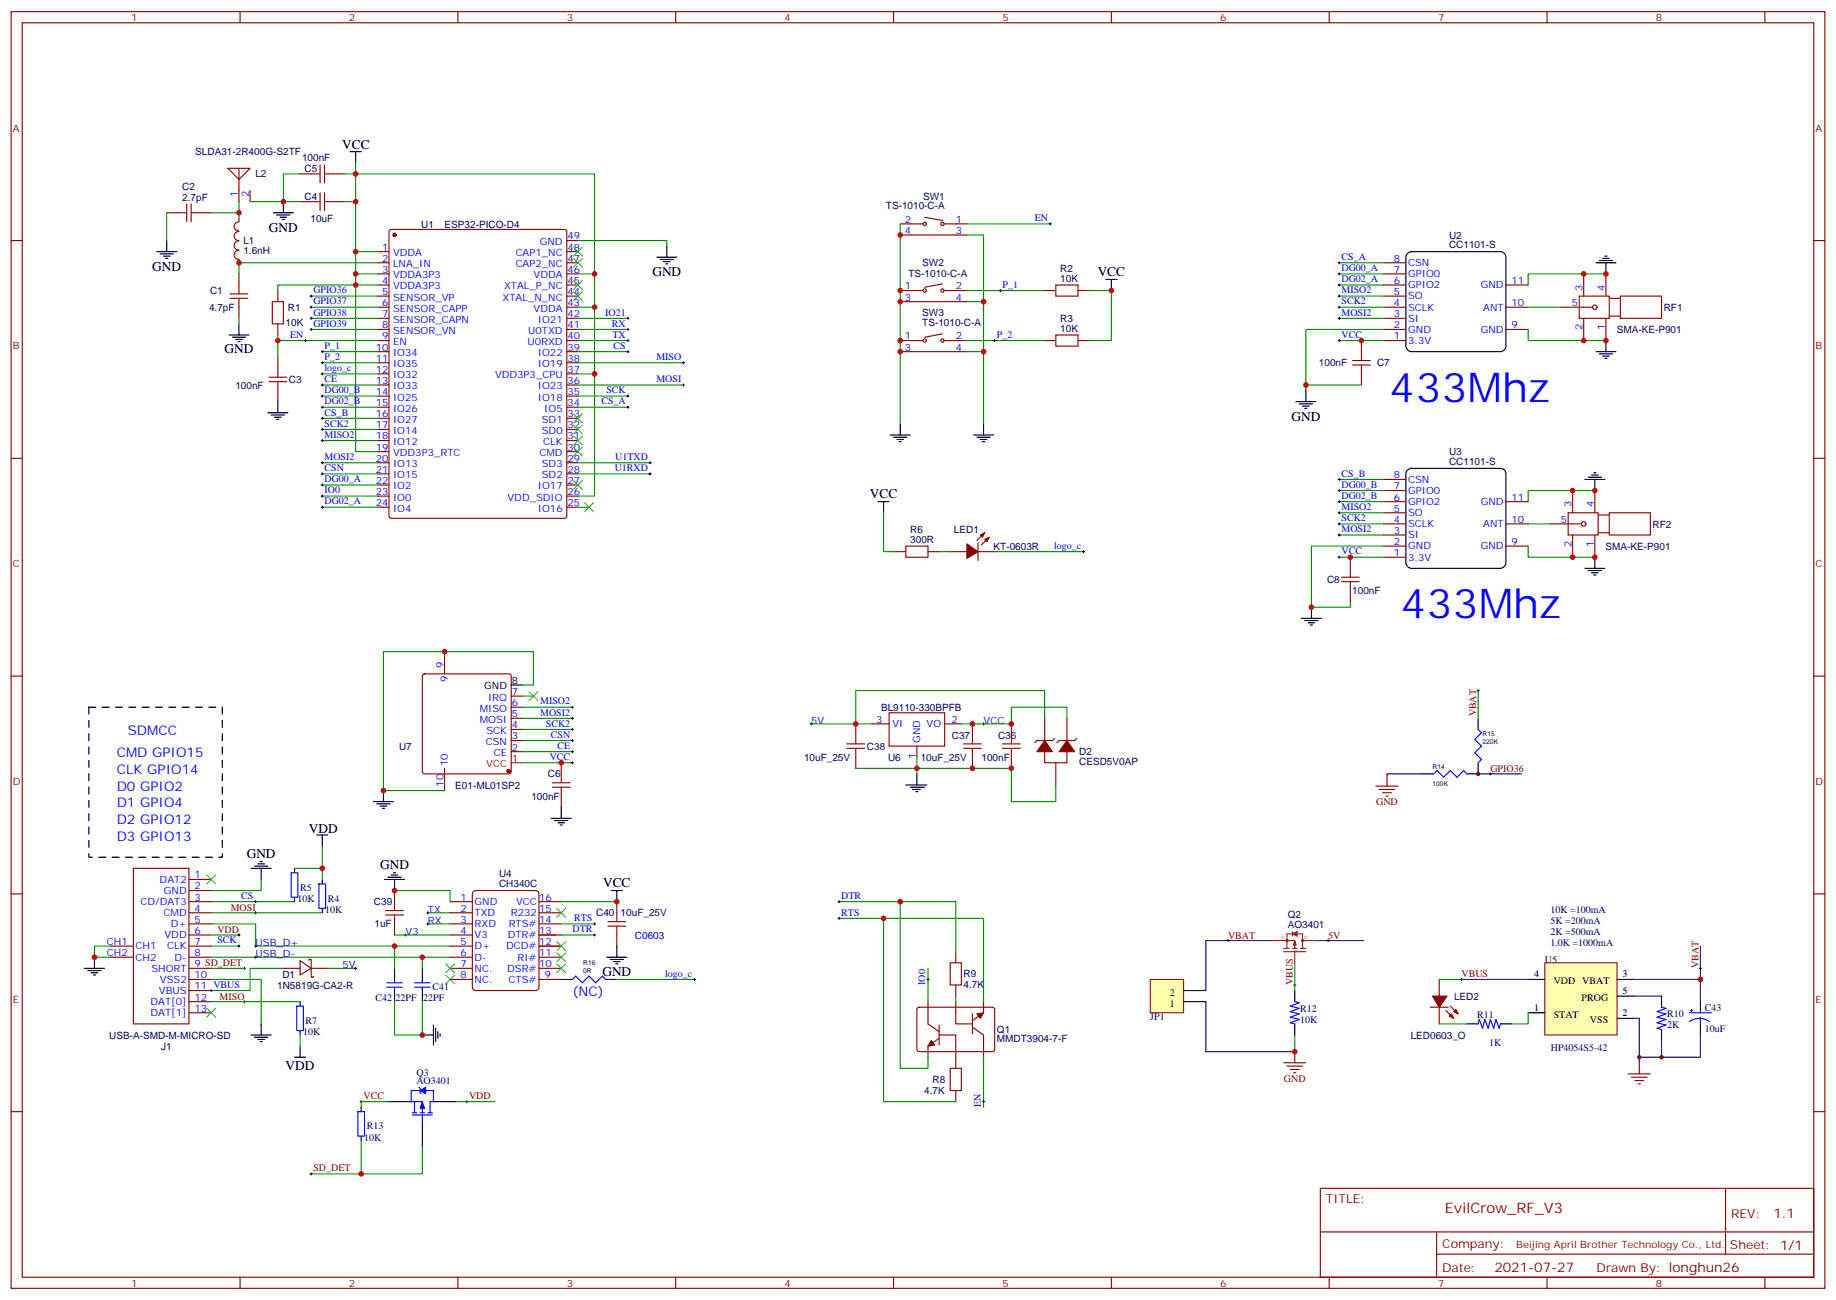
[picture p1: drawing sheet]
<svg xmlns="http://www.w3.org/2000/svg" width="583mm" height="413mm" viewBox="0 0 583 413" stroke-linecap="round" stroke-linejoin="round" font-family="sans-serif">
<g fill="none" stroke="#870000" stroke-width=".35">
<path d="M3.5 3.7h575.8v405.3h-575.8zM7.1 7.2h568.6v398.3h-568.6zM76.2 3.7v3.5M145.3 3.7v3.5M214.5 3.7v3.5M283.6 3.7v3.5M352.8 3.7v3.5M421.9 3.7v3.5M491.1 3.7v3.5M560.2 3.7v3.5M72.3 53.4h7.1l-3.6 3.6zM75.8 53.4v10.6"/>
<path d="M95.2 55.2h6.4M101.6 52.4v5.6M103 52.4v5.6M103 55.2h6.4M3.5 76.4h3.6M52.9 67.6h6.4M59.3 64.7v5.7M60.7 64.7v5.7M60.7 67.6h6.3M75.8 76.5a1.41 1.41 0 0 0-1.5 1.4 1.41 1.41 0 0 0 1.5 1.4M75.8 73.5a1.41 1.41 0 0 0-1.5 1.4 1.41 1.41 0 0 0 1.5 1.5M75.8 79.5a1.41 1.41 0 0 0-1.5 1.4 1.41 1.41 0 0 0 1.5 1.4"/>
<path d="M75.8 70.5a1.41 1.41 0 0 0-1.5 1.4 1.41 1.41 0 0 0 1.5 1.4M75.8 69.3v1.1M79.4 60.5v3.5M95.2 64h6.4M101.6 61.2v5.7M103 61.2v5.7M103 64h6.4M119.9 79.9h3.6M123.7 73.1l.5-.3h55l.7 .5v90.6l-.4 .6-55.3 .1-.7-.5v-90.5zM179.9 76.4h3.5M179.9 79.9h3.5M285.8 74.6h21.1"/>
<path d="M285.8 71.1h7M293.5 69l5.7 1M299.9 71.1h7M575.7 76.4h3.6M73 94.7h5.7M73 93.3h5.7M75.8 82.4v1M75.8 87v6.3M75.8 94.7v6.4M86.4 95.8h3.6v7h-3.6zM88.2 92.3v3.5M119.9 83.4h3.6"/>
<path d="M119.9 87h3.6M119.9 90.5h3.6M119.9 94h3.6M119.9 97.5h3.6M179.9 83.4h3.5M179.9 87h3.5M179.9 90.5h3.5M179.9 94h3.5M179.9 97.5h3.5M285.8 95.8h21.1M285.8 92.3h7M299.2 90.1l-5.7 1.1"/>
<path d="M299.9 92.3h7M331.6 92.3h3.5M335.1 90.5h7.1v3.5h-7.1zM342.2 92.3h3.5M85.4 119.8h5.6M88.2 102.8v3.6M88.2 113.4v6.4M119.9 101.1h3.6M119.9 104.6h3.6M119.9 108.1h3.6M119.9 111.7h3.6M119.9 115.2h3.6"/>
<path d="M119.9 118.7h3.6M179.9 101.1h3.5M179.9 104.6h3.5M179.9 108.1h3.5M179.9 111.7h3.5M179.9 115.2h3.5M179.9 118.7h3.5M285.8 108.1h7M285.8 111.7h21.1M299.2 106l-5.7 1.1M299.9 108.1h7M331.6 108.1h3.5"/>
<path d="M335.1 106.4h7.1v3.5h-7.1zM342.2 108.1h3.5M85.4 121.2h5.6M88.2 121.2v6.3M119.9 122.2h3.6M119.9 125.8h3.6M119.9 129.3h3.6M119.9 132.8h3.6M119.9 136.3h3.6M119.9 139.9h3.6M179.9 122.2h3.5M179.9 125.8h3.5"/>
<path d="M179.9 129.3h3.5M179.9 132.8h3.5M179.9 136.3h3.5M179.9 139.9h3.5M3.5 145.5h3.6M119.9 143.4h3.6M119.9 146.9h3.6M119.9 150.5h3.6M119.9 154h3.6M119.9 157.5h3.6M179.9 143.4h3.5M179.9 146.9h3.5"/>
<path d="M179.9 150.5h3.5M179.9 154h3.5M179.9 157.5h3.5M575.7 145.5h3.6M119.9 161h3.6M179.9 161h3.5M284 175.2h3.5M287.5 173.4h7.1v3.5h-7.1zM294.6 175.2h3.5M301.6 175.2h5.3M310.4 175.2h5.3M310.4 172.3v5.7"/>
<path d="M312.6 169.2l-2.5 2.4M314 170.6l-2.5 2.4M3.5 214.7h3.6M575.7 214.7h3.6M268.8 237.6h5.7M268.8 236.2h5.7M271.6 229.8v6.4M271.6 237.6v6.3M276.9 229.8h5.3M282.2 226.3h17.7v10.6h-17.7zM291 236.9v3.5M299.9 229.8h5.3"/>
<path d="M305.9 237.6h5.6M305.9 236.2h5.6M308.7 229.8v6.4M308.7 237.6v6.3M318.2 237.6h5.6M318.2 236.2h5.6M321 229.8v6.4M321 237.6v6.3M331.6 238.7v3.5h7.1v-3.5M331.6 228.1v7M334.8 234.4l-.7 .7h-5l-.7 .7M338.7 228.1v7"/>
<path d="M341.8 234.4l-.7 .7h-4.9l-.7 .7M335.1 242.2v7M60 279.2h7M3.5 283.8h3.6M60 286.3h7M60 289.8h7M60 293.3h7M60 296.9h7M60 282.8h7M122.4 290.5h5.7M122.4 289.1h5.7M125.2 282.8v6.3"/>
<path d="M125.2 290.5v6.4M142.9 286.3h7M142.9 289.8h7M142.9 293.3h7M142.9 296.9h7M150.2 283.2l.8-.4h19l.9 .4 .2 .6v29.6l-.5 .9-.6 .2h-19l-.9-.5-.2-.6v-29.6zM171.1 286.3h7.1M171.1 289.8h7.1M171.1 293.3h7.1M171.1 296.9h7.1M193 294h5.6M193 292.6h5.6"/>
<path d="M195.8 286.3v6.3M195.8 294v6.4M575.7 283.8h3.6M35.3 300.4h7M35.3 303.9h7M60 300.4h7M60 303.9h7M60 307.4h7M60 311h7M60 314.5h7M60 318h7M90 307.4h5.2"/>
<path d="M95.2 305l3.6 2.4-3.6 2.2zM98.1 305v-.4h.7v5.7h.7v-.4M98.8 307.4h5.3M142.9 300.4h7M142.9 303.9h7M142.9 307.4h7M142.9 311h7M171.1 300.4h7.1M171.1 303.9h7.1M171.1 307.4h7.1M171.1 311h7.1M291.3 320l.4-.2h23.6l.4 .7v13l-.7 .4-23.5-.1-.5-.6v-12.7z"/>
<path d="M294.6 318v7.1l3.5 2.5M301.6 305.7h3.6v7h-3.6zM303.4 318v7.1h5.3M303.4 302.2v3.5M303.4 312.7v3.6M312.2 318v3.6l-3.5 2.4M60 321.6h7M298.1 328.6h5.3v10.6M298.1 329.7l-3.5 2.4v3.6M298.1 325.4v6.4M301.6 339.2h3.6v7.1h-3.6zM308.7 321.9v6.4"/>
<path d="M308.7 326.1l3.5 2.5v7.1M3.5 353h3.6M303.4 346.3v3.5M575.7 353h3.6M419.1 377.3h156.6v28.2h-156.6zM547.7 377.3v20.9M419.1 391.1h156.5M456 398.2h119.6M456 391.1v14.2M76.2 405.5v3.5M145.3 405.5v3.5M214.5 405.5v3.5"/>
<path d="M283.6 405.5v3.5M352.8 405.5v3.5M421.9 405.5v3.5M491.1 405.5v3.5M560.2 405.5v3.5"/>
<circle cx="293.5" cy="71.1" r=".53"/>
<circle cx="299.2" cy="71.1" r=".53"/>
<circle cx="293.5" cy="92.3" r=".53"/>
<circle cx="299.2" cy="92.3" r=".53"/>
<circle cx="293.5" cy="108.1" r=".53"/>
<circle cx="299.2" cy="108.1" r=".53"/>
</g>
<g fill="#870000" stroke="#870000" stroke-width=".35">
<path d="M312.6 171.3l1.4-.7-.7 1.4z"/>
<path d="M311.1 169.9l1.5-.7-.7 1.4z"/>
<path d="M306.9 172.7l3.5 2.5-3.5 2.1z"/>
<path d="M295.6 330.4l1.1 1.4-2.1 .3z"/>
<path d="M310.1 321.9l2.1-.3-1.1 1.7z"/>
<path d="M338.7 235.1l2.4 3.6h-4.9z"/>
<path d="M331.6 235.1l2.5 3.6h-5z"/>
<circle cx="125.2" cy="74.6" r=".53"/>
</g>
<g fill="none" stroke="#008700" stroke-width=".35">
<path d="M95.2 55.2h-5.2v8.8M112.9 51.7v3.5h-3.5M52.9 67.6v8.8M67 67.6h8.8v1.7M75.8 64v3.6M79.4 64h15.8M109.4 64h3.5M112.9 79.9v-24.7h75.8v102.3h-5.3M119.9 79.9h-7v63.5h7M183.4 76.4h28.3v1.7M285.8 71.1v63.5M306.9 74.6h5.3v21.2h-5.3"/>
<path d="M306.9 71.1h26.5M112.9 87h7M119.9 83.4h-44.1v3.6M119.9 90.5h-31.7v1.8M183.4 87h5.3M183.4 97.5h5.3M306.9 92.3h24.7M312.2 95.8v38.8M345.7 92.3h7.1v15.8h-7.1M75.8 101.1v1.7M88.2 106.4v7M88.2 108.1h31.7"/>
<path d="M102.3 118.7h17.6M102.3 111.7h17.6M102.3 115.2h17.6M183.4 115.2h33.6M183.4 118.7h5.3M183.4 108.1h15.9M183.4 104.6h15.9M306.9 108.1h24.7M306.9 111.7h5.3M102.3 139.9h17.6M102.3 125.8h17.6M102.3 129.3h17.6"/>
<path d="M102.3 132.8h17.6M102.3 122.2h17.6M102.3 136.3h17.6M183.4 122.2h33.6M183.4 125.8h15.9M183.4 129.3h15.9M102.3 146.9h17.6M102.3 150.5h17.6M102.3 157.5h17.6M102.3 154h17.6M102.3 161h17.6M280.5 162.8v12.4h3.5"/>
<path d="M298.1 175.2h3.5M315.7 175.2h28.3M257.5 229.8h14.1M271.6 229.8h5.3M331.6 228.1v-8.8h-60v10.5M338.7 228.1v-3.6h-17.7v5.3h-15.8M271.6 243.9h49.4v10.6h14.1v-5.3M291 240.4v5.3M82.9 279.2v3.6h-15.9M67 293.3h14.1v7.1h61.8M67 296.9h8.8M67 289.8h35.3"/>
<path d="M67 286.3h26.5M125.2 296.9h17.7M125.2 282.8h17.7v3.5M135.8 289.8h7.1M135.8 293.3h7.1M171.1 296.9h5.3M178.2 296.9h10.5M178.2 293.3h10.5M178.2 286.3h17.6M266.3 291.6h14.2v58.2h22.9M266.3 286.3h19.5v52.9h8.8v-3.5M280.5 291.6h31.7v26.4"/>
<path d="M285.8 286.3h17.6v15.9M35.3 300.4h-5.3v3.5h5.3M67 311h15.9v14.1M67 318h28.2M67 300.4h8.8M67 303.9h75.9M67 307.4h10.6M90 307.4h-10.6v7.1h-12.4M104.1 307.4h8.8M125.2 318v10.6h8.9v-10.6M125.2 300.4v7M134.1 303.9v3.5"/>
<path d="M171.1 300.4h7.1M294.6 307.4v10.6M303.4 316.3v1.7M312.2 335.7v15.8"/>
</g>
<g fill="none" stroke="#000" stroke-width=".35">
<path d="M111.1 48.2h3.6M112.9 48.2v3.5M49.7 79.9h6.4M52.9 76.4v3.5M86.8 67.6h6.3M87.8 68.3h4.3M88.9 69h2.1M89.6 69.7h.7M90 64v3.6M211.7 78.1v3.6M50.8 80.6h4.2M51.9 81.3h2.1"/>
<path d="M52.6 82h.7M208.5 81.7h6.3M209.5 82.4h4.3M210.6 83.1h2.1M211.3 83.8h.7M351 88.7h3.5M352.8 88.7v3.6M72.7 106.4h6.3M73.7 107.1h4.3M74.8 107.8h2.1M75.5 108.5h.7M75.8 102.8v3.6"/>
<path d="M85 131.1h6.4M86.1 131.8h4.2M87.1 132.5h2.2M87.8 133.2h.7M88.2 127.5v3.6M282.6 138.1h6.3M283.6 138.8h4.3M284.7 139.5h2.1M285.8 134.6v3.5M309 138.1h6.4M310.1 138.8h4.2M311.1 139.5h2.2"/>
<path d="M312.2 134.6v3.5M278.7 159.3h3.5M280.5 159.3v3.5M285.4 140.2h.7M311.9 140.2h.7M287.5 249.2h6.7M288.9 249.9h4.6M289.6 250.6h2.5M290.7 251.4h.7M291 245.7v3.5M79.7 275.7h6.4M80.8 275h4.2"/>
<path d="M81.8 274.3h2.2M82.5 273.6h.8M82.9 275.7v3.5M122.1 279.2h6.3M123.1 278.5h4.3M124.2 277.8h2.1M124.9 277.1h.7M125.2 279.2v3.6M194 282.8h3.6M195.8 282.8v3.5M26.8 307.4h6.4M27.9 308.2h4.2"/>
<path d="M28.9 308.9h2.1M29.6 309.6h.7M30 303.9v3.5M125.2 307.4v4.6M125.2 313.4v4.6M134.1 307.4v4.6M134.1 313.4v4.6M192.6 303.9h6.4M193.7 304.6h4.2M194.7 305.3h2.1M195.4 306h.7M195.8 300.4v3.5"/>
<path d="M79.7 328.6h6.4M80.8 329.3h4.2M81.8 330h2.2M82.5 330.7h.8M82.9 325.1v3.5M134.1 328.6h3.5M137.6 325.4v6.4M138.3 326.5v4.2M139 327.6v2.1M139.7 328.3v.7"/>
</g>
<g fill="none" stroke="#000" stroke-width=".32">
<path d="M333 71.1h.7M333.4 70.7v.7M317.1 92.3h.8M317.5 91.9v.7M96.7 108.1h.7M97 107.8v.7M102 111.7h.7M102 115.2h.7M102 118.7h.7M102.3 111.3v.7M102.3 114.8v.7M102.3 118.4v.7"/>
<path d="M199 108.1h.7M199 104.6h.7M199.3 104.2v.8M199.3 107.8v.7M216.6 115.2h.7M217 114.8v.7M315.4 108.1h.7M315.7 107.8v.7M102 139.9h.7M102 125.8h.7M102 129.3h.7M102 132.8h.7"/>
<path d="M102.3 125.4v.7M102.3 128.9v.7M102.3 132.5v.7M102.3 139.5v.7M199 125.8h.7M199 129.3h.7M199.3 125.4v.7M199.3 128.9v.7M102 146.9h.7M102 150.5h.7M102 157.5h.7M102 154h.7"/>
<path d="M102.3 146.6v.7M102.3 150.1v.7M102.3 153.6v.7M102.3 157.2v.7M102 161h.7M102.3 160.7v.7M343.6 175.2h.7M344 174.8v.7M257.2 229.8h.7M257.5 229.5v.7M311.9 229.8h.7M312.2 229.5v.7"/>
<path d="M75.5 296.9h.7M75.8 296.5v.7M80.8 289.8h.7M81.1 289.5v.7M128.4 296.9h.7M128.8 296.5v.7M135.5 289.8h.7M135.5 293.3h.7M135.8 289.5v.7M135.8 293v.7M188.4 293.3h.7M188.4 296.9h.7"/>
<path d="M188.7 293v.7M188.7 296.5v.7M266 291.6h.7M266 286.3h.7M266.3 285.9v.7M266.3 291.2v.7M77.3 307.4h.7M77.3 318h.7M77.6 307.1v.7M77.6 317.7v.7M80.8 300.4h.7M80.8 303.9h.7"/>
<path d="M81.1 300v.7M81.1 303.6v.7M112.5 307.4h.7M112.9 307.1v.7M294.2 311h.7M294.6 310.6v.7M311.9 349.8h.7M312.2 349.4v.7"/>
</g>
<g fill="none" stroke="#3c3" stroke-width=".35">
<path d="M182 78.5l2.9 2.8M184.9 78.5l-2.9 2.8M182 82l2.9 2.8M182 92.6l2.9 2.8M182 89.1l2.9 2.8M184.9 82l-2.9 2.8M184.9 92.6l-2.9 2.8M184.9 89.1l-2.9 2.8M182 131.4l2.9 2.8M182 134.9l2.9 2.9M182 138.5l2.9 2.8M184.9 131.4l-2.9 2.8"/>
<path d="M184.9 134.9l-2.9 2.9M184.9 138.5l-2.9 2.8M182 142l2.9 2.8M184.9 142l-2.9 2.8M176.7 288.4l2.9 2.8M176.7 299l2.9 2.8M179.6 288.4l-2.9 2.8M179.6 299l-2.9 2.8M141.5 306l2.8 2.9M141.5 309.6l2.8 2.8M144.3 306l-2.8 2.9M144.3 309.6l-2.8 2.8"/>
<path d="M176.7 302.5l2.9 2.8M176.7 306l2.9 2.9M179.6 302.5l-2.9 2.8M179.6 306l-2.9 2.9"/>
</g>
<path d="M42.3 275.7h17.7v49.4h-17.7z" fill="none" stroke="#800000" stroke-width=".35"/>
<path d="M122.8 313.4h4.9M122.8 312h4.9M125.2 311.3v.7M125.2 313.4v.7M131.6 313.4h4.9M131.6 312h4.9M134.1 311.3v.7M134.1 313.4v.7" fill="none" stroke="#00f" stroke-width=".35"/>
<path d="M365.1 311h10.6v10.6h-10.6z" fill="#ffffb0" stroke="#800000" stroke-width=".32"/>
<path d="M375.7 318h7.1M375.7 314.5h7.1M527.4 316.3v3.5M539.8 318v3.6M465.7 325.1h3.5M476.2 325.1h3.6M527.4 326.8v3.6M539.8 325.1v3.5" fill="none" stroke="#000" stroke-width=".35"/>
<path d="M403.9 298.6h-21.1v15.9M418 298.6h14.9M382.8 318v15.9h28.2" fill="none" stroke="#000080" stroke-width=".35"/>
<path d="M389.5 298.6h.7M389.8 298.3v.7M421.2 298.6h.7M421.6 298.3v.7M66.7 314.5h.7M67 314.1v.8M410.6 312.7h.7M411 312.4v.7" fill="none" stroke="#000" stroke-width=".32"/>
<path d="M407.5 337.4h7M408.5 338.5h5M409.6 339.5h2.8M411 333.9v3.5M410.6 340.6h.7" fill="none" stroke="#800000" stroke-width=".35"/>
<path d="M527.4 319.8l1.4 .3-2.8 1.1 2.8 .7-2.8 1.1 2.8 .7-2.8 1 2.8 .7-2.8 1.1 1.4 .3M469.2 325.1l.3-1.4 1.1 2.8 .7-2.8 1.1 2.8 .7-2.8 1 2.8 .7-2.8 1.1 2.8 .3-1.4M536.2 324.4a5.3 5.3 0 0 1 6.4 0M536.2 321.6h7.1M539.8 323v2.1" fill="none" stroke="#00f" stroke-width=".35"/>
<g fill="#000080" stroke="#000080" stroke-width=".32">
<path d="M536.6 320.9h.7z"/>
<path d="M536.9 320.5l.1 .7z"/>
</g>
<path d="M490.4 305.7h22.9v22.9h-22.9z" fill="#ffffb0" stroke="#800000" stroke-width=".32"/>
<g fill="none" stroke="#000" stroke-width=".35">
<path d="M446.8 80.4l1.2-.5h28.2l1.3 .5 .5 1.3v28.2l-.6 1.2-1.2 .6h-28.2l-1.2-.6-.5-1.2v-28.2zM506.6 83.4h6.3M507.6 82.7h4.3M508.7 82h2.1M509.4 81.3h.7M509.8 83.4v3.6M506.6 111.7h6.3M507.6 112.4h4.3M508.7 113.1h2.1M509.4 113.8h.7M509.8 108.1v3.6M411.3 127.5h6.4"/>
<path d="M412.4 128.2h4.2M413.5 128.9h2.1M414.2 129.6h.7M414.5 124v3.5M446.8 149.2l1.2-.5h28.2l1.3 .5 .5 1.3v28.2l-.6 1.2-1.2 .5h-28.2l-1.2-.5-.5-1.2v-28.2zM503.1 152.2h6.3M504.1 151.5h4.3M505.2 150.8h2.1M505.9 150.1h.7M506.2 152.2v3.6M506.2 176.9v3.5M413.1 196.3h6.4"/>
<path d="M414.2 197h4.2M415.2 197.7h2.1M415.9 198.4h.7M416.3 192.8v3.5M503.1 180.4h6.3M504.1 181.2h4.3M505.2 181.9h2.1M505.9 182.6h.7M162.3 217.5h3.5M469.2 228.1v3.5M118.5 254.5h6.4M119.6 255.2h4.2"/>
<path d="M120.6 255.9h2.2M121.4 256.6h.7M121.7 251v3.5M175 259.8h6.3M178.2 256.3v3.5M451.6 245.7h3.5M469.2 242.2v3.5h-3.5M93.5 275.7v1.4M100.5 265.1h3.6M102.3 265.1v3.5M102.3 279.2v1.4M176 260.5h4.3"/>
<path d="M177.1 261.2h2.1M177.8 261.9h.7M93.5 284.9v1.4M102.3 288.4v1.4M95.2 318v1.4M178.2 311h3.5M192.3 311h3.5M411 314.5v3.5M485.1 311h5.3M513.3 311h5.3M513.3 316.3h5.3M93.5 335.7h3.5"/>
<path d="M95.2 327.2v1.4M95.2 332.1v3.6M411 325.1v3.5M485.1 321.6h5.3M513.3 323.3h5.3M114.7 351.5v1.5M123.5 349.8h7M134.1 356.8v7.1M137.6 349.8h7M114.7 360.7v1.4"/>
</g>
<path d="M451.6 245.7h-11.3v.4M469.2 245.7h13.8M463.9 311h21.2M518.6 311h21.2v7M518.6 316.3h8.8M539.8 300.4v10.6M518.6 323.3h1.7v14.1M527.4 330.4v5.3h-7.1M539.8 328.6v7.1h-12.4" fill="none" stroke="#000080" stroke-width=".35"/>
<g fill="none" stroke="#000" stroke-width=".32">
<path d="M98.4 94h.7M98.4 97.5h.7M98.8 93.7v.7M98.8 97.2v.7M424.7 83.4h.7M424.7 87h.7M424.7 90.5h.7M424.7 94h.7M424.7 97.5h.7M425.1 83.1v.7M425.1 86.6v.7M425.1 90.1v.7"/>
<path d="M425.1 93.7v.7M425.1 97.2v.7M98.4 101.1h.7M98.4 104.6h.7M98.8 100.7v.7M98.8 104.2v.8M199 101.1h.7M199 111.7h.7M199.3 100.7v.7M199.3 111.3v.7M424.7 101.1h.7M424.7 108.1h.7"/>
<path d="M425.1 100.7v.7M425.1 107.8v.7M102 122.2h.7M102 136.3h.7M102.3 121.9v.7M102.3 136v.7M216.6 122.2h.7M217 121.9v.7M206 150.5h.7M206 146.9h.7M206.4 146.6v.7M206.4 150.1v.7"/>
<path d="M424.7 152.2h.7M424.7 155.8h.7M424.7 159.3h.7M425.1 151.9v.7M425.1 155.4v.7M425.1 158.9v.7M424.7 162.8h.7M424.7 169.9h.7M424.7 166.3h.7M424.7 176.9h.7M425.1 162.5v.7M425.1 166v.7"/>
<path d="M425.1 169.5v.7M425.1 176.6v.7M468.8 219.3h.7M469.2 218.9v.7M181.3 228.1h.7M181.3 224.5h.7M181.3 231.6h.7M181.3 235.1h.7M181.3 238.7h.7M181.7 224.2v.7M181.7 227.7v.7M181.7 231.2v.8"/>
<path d="M181.7 234.8v.7M181.7 238.3v.7M181.3 242.2h.7M181.7 241.8v.7M472.7 245.7h.7M473.1 245.4v.7M80.8 286.3h.7M81.1 285.9v.7M75.5 300.4h.7M75.8 300v.7M220.1 311h.7M220.5 310.6v.7"/>
<path d="M463.5 311h.8M463.9 310.6v.7M539.4 307.4h.7M539.8 307.1v.7M114.3 349.8h.7M114.7 349.4v.7M147.8 349.8h.7M148.2 349.4v.7M98.4 372.7h.7M98.8 372.4v.7"/>
</g>
<path d="M436.7 249.6h7.1M437.8 250.6h4.9M438.9 251.7h2.8M439.9 252.8h.7M440.3 246.1v3.5M520.3 337.4v3.6M516.8 341h7.1M517.9 342h4.9M518.9 343.1h2.9M520 344.1h.7" fill="none" stroke="#800000" stroke-width=".35"/>
<g fill="none" stroke="#00f" stroke-width=".35">
<path d="M469.2 231.6l1.1 1.1-2.2 2.1 2.2 2.1-2.2 2.1 2.2 2.1-1.1 1.1M455.1 245.7l1-1 2.2 2.1 2.1-2.1 2.1 2.1 2.1-2.1 1.1 1M92.4 277.1h2.1v7.8h-2.1zM101.2 280.6h2.2v7.8h-2.2zM94.2 319.4h2.1v7.8h-2.1zM181.7 311l1-1.1 2.2 2.1 2.1-2.1 2.1 2.1 2.1-2.1 1.1 1.1M411 318l1.4 .4-2.8 1 2.8 .7-2.8 1.1 2.8 .7-2.8 1.1 2.8 .7-2.8 1 1.4 .4M113.6 353h2.1v7.7h-2.1zM130.9 354h6.3M130.9 353.3h1.4M131.6 349.8v3.5M133 345.2l.3 .3v1.5l.4 .3"/>
<path d="M133.3 346.3h-2.8v3.5h3.6v3.5M133.3 353.3h1.5M134.1 354v2.8M135.1 346.3h2.5v3.5h-1.1v3.5M135.8 353.3h1.4"/>
</g>
<g fill="none" stroke="#008700" stroke-width=".35">
<path d="M98.8 94h21.1M98.8 97.5h21.1M425.1 83.4h14.1M425.1 87h14.1M425.1 90.5h14.1M425.1 94h14.1M425.1 97.5h14.1M485.1 97.5h10.6M509.8 87h-24.7v3.5M98.8 101.1h21.1M98.8 104.6h21.1M183.4 101.1h15.9"/>
<path d="M183.4 111.7h15.9M425.1 101.1h14.1M425.1 108.1h14.1M439.2 104.6h-24.7v19.4M485.1 104.6v3.5h24.7M414.5 122.2h17.7M183.4 150.5h23M183.4 146.9h23M425.1 159.3h14.1M425.1 155.8h14.1M425.1 152.2h14.1M506.2 155.8h-21.1v3.5"/>
<path d="M183.4 161h3.6M425.1 166.3h14.1M425.1 176.9h14.1M425.1 169.9h14.1M425.1 162.8h14.1M439.2 173.4h-22.9v19.4h12.3v-1.8M485.1 173.4v3.5h21.1M485.1 166.3h7M165.8 217.5h3.5v-10.6h-47.6v44.1h19.4M469.2 219.3v8.8M165.8 238.7h15.9M165.8 235.1h15.9"/>
<path d="M165.8 231.6h15.9M165.8 228.1h15.9M165.8 224.5h15.9M165.8 221h3.5M165.8 242.2h15.9M93.5 275.7h8.8v3.5M102.3 268.6v7.1M195.8 311h24.7M411 305.7v8.8M456.8 311h7.1M95.2 328.6v3.5M411 328.6v5.3"/>
<path d="M456.8 325.1h8.9M485.1 321.6v3.5h-5.3M123.5 349.8h-8.8v1.7M144.6 349.8h12.4M98.8 372.7h15.9M114.7 362.1v10.6h19.4v-8.8"/>
</g>
<g fill="none" stroke="#870000" stroke-width=".35">
<path d="M439.2 83.4h7.1M439.2 87h7.1M439.2 90.5h7.1M439.2 94h7.1M439.2 97.5h7.1M478 90.5h7.1M478 97.5h7.1M495.7 97.5h9.8M501.3 94h9.5v7.1h-9.5zM502.7 87v7M509.8 87v7M510.8 94.7h3.5"/>
<path d="M514.3 94h13.1v7.1h-13.1zM429.3 115.9h5.7M429.3 114.5h5.7M432.2 108.1v6.4M432.2 115.9v6.3M439.2 101.1h7.1M439.2 104.6h7.1M439.2 108.1h7.1M478 104.6h7.1M502.7 101.1v7M509.8 101.1v7M510.8 100.4h3.5"/>
<path d="M439.2 152.2h7.1M439.2 155.8h7.1M439.2 159.3h7.1M478 159.3h7.1M499.2 155.8v7M506.2 155.8v7M428.6 176.9v6.4M439.2 162.8h7.1M439.2 166.3h7.1M439.2 169.9h7.1M439.2 173.4h7.1M439.2 176.9h7.1"/>
<path d="M478 166.3h7.1M478 173.4h7.1M492.1 166.3h9.9M497.8 162.8h9.5v7.1h-9.5zM499.2 169.9v7M506.2 169.9v7M507.3 163.5h3.5M507.3 169.2h3.5M510.8 162.8h13.1v7.1h-13.1zM425.8 184.7h5.6M425.8 183.3h5.6M428.6 184.7v6.3"/>
<path d="M134.3 214.2l.5-.2h26.8l.5 .2 .2 .5v30.3l-.3 .5-.4 .2h-26.8l-.5-.2-.2-.5v-30.3zM141.1 206.9v7.1M162.3 238.7h3.5M162.3 235.1h3.5M162.3 231.6h3.5M162.3 228.1h3.5M162.3 224.5h3.5M162.3 221h3.5M141.1 243.9v7.1M175.3 249.9h5.7M175.3 248.5h5.7M178.2 242.2v6.3"/>
<path d="M178.2 249.9v6.4M454 319.8h5.7M456.8 311v5.3M456.8 319.8v5.3M460.4 319.4l2.4 2.5M459 320.9l2.4 2.4"/>
<circle cx="506.2" cy="97.5" r=".71"/>
<circle cx="502.7" cy="166.3" r=".71"/>
</g>
<g fill="#870000" stroke="#870000" stroke-width=".35">
<path d="M454.7 316.3h4.6l-2.5 3.5z"/>
<path d="M461.4 321.2l.7-.7 .7 1.4z"/>
<path d="M460 322.6l.7-.7 .7 1.4z"/>
<circle cx="161.4" cy="244.8" r=".53"/>
</g>
<path d="M162.3 242.2h3.5" fill="none" stroke="#f00" stroke-width=".35"/>
<path d="M182 152.6l2.9 2.8M184.9 152.6l-2.9 2.8M185.6 159.6l2.8 2.9M188.4 159.6l-2.8 2.9M167.9 219.6l2.8 2.8M170.7 219.6l-2.8 2.8M65.6 277.8l2.8 2.8M68.4 277.8l-2.8 2.8M65.6 320.1l2.8 2.9M68.4 320.1l-2.8 2.9" fill="none" stroke="#3c3" stroke-width=".35"/>
<g fill="#00f" stroke="#00f" stroke-width=".32">
<path d="M134.1 349.8l.7 2.1h-1.5z"/>
<path d="M133.3 346.3l1.8-1.1v2.1z"/>
</g>
<path d="M28.2 224.5h42.4v47.7h-42.4z" fill="none" stroke="#000" stroke-width=".35" stroke-dasharray="2.1 2.1"/>
<g fill="none" stroke="#8c2424" stroke-width=".35">
<path d="M403.9 298.6h7.1M410.3 296.5l1.4-.7v1.4zM410.3 295.8v1.4M411 299v2.1M411 298.6l.3 1.4M411 298.6l-.4 1.4M411 299l-.4 1M411 299l.3 1M411 299.3l.3 .7M411 296.5l.7 .4M411 296.5l.3 .4M411.3 296.2l-.3 .3"/>
<path d="M411.7 296.2l-.7 .3M413.5 298.6h4.5M407.5 301.1h1.7M407.5 302.2h7M408.5 301.1v-4.6h5v4.6M410.3 301.1h1.4M410.6 300h.7M411 302.2v3.5M412.7 301.1h1.8"/>
<circle cx="408.5" cy="298.6" r=".35"/>
<circle cx="413.5" cy="298.6" r=".35"/>
</g>
<g fill="#c00">
<circle cx="75.8" cy="67.6" r=".88"/>
<circle cx="75.8" cy="83.4" r=".88"/>
<circle cx="88.2" cy="108.1" r=".88"/>
<circle cx="90" cy="64" r=".88"/>
<circle cx="285.8" cy="74.6" r=".88"/>
<circle cx="352.8" cy="92.3" r=".88"/>
<circle cx="112.9" cy="79.9" r=".88"/>
<circle cx="112.9" cy="64" r=".88"/>
<circle cx="112.9" cy="55.2" r=".88"/>
<circle cx="188.7" cy="118.7" r=".88"/>
<circle cx="188.7" cy="97.5" r=".88"/>
<circle cx="188.7" cy="87" r=".88"/>
<circle cx="308.7" cy="243.9" r=".88"/>
<circle cx="291" cy="243.9" r=".88"/>
<circle cx="271.6" cy="229.8" r=".88"/>
<circle cx="321" cy="243.9" r=".88"/>
<circle cx="321" cy="229.8" r=".88"/>
<circle cx="308.7" cy="229.8" r=".88"/>
<circle cx="195.8" cy="286.3" r=".88"/>
<circle cx="285.8" cy="286.3" r=".88"/>
<circle cx="280.5" cy="291.6" r=".88"/>
<circle cx="112.9" cy="87" r=".88"/>
<circle cx="112.9" cy="90.5" r=".88"/>
<circle cx="125.2" cy="282.8" r=".88"/>
<circle cx="285.8" cy="95.8" r=".88"/>
<circle cx="285.8" cy="92.3" r=".88"/>
<circle cx="285.8" cy="111.7" r=".88"/>
<circle cx="285.8" cy="108.1" r=".88"/>
<circle cx="30" cy="303.9" r=".88"/>
<circle cx="125.2" cy="300.4" r=".88"/>
<circle cx="134.1" cy="303.9" r=".88"/>
</g>
<g fill="#800000">
<circle cx="527.4" cy="335.7" r=".71"/>
<circle cx="520.3" cy="335.7" r=".71"/>
</g>
<g fill="#c00">
<circle cx="411" cy="333.9" r=".88"/>
<circle cx="502.7" cy="87" r=".88"/>
<circle cx="502.7" cy="108.1" r=".88"/>
<circle cx="509.8" cy="108.1" r=".88"/>
<circle cx="509.8" cy="87" r=".88"/>
<circle cx="499.2" cy="155.8" r=".88"/>
<circle cx="499.2" cy="176.9" r=".88"/>
<circle cx="506.2" cy="176.9" r=".88"/>
<circle cx="506.2" cy="155.8" r=".88"/>
<circle cx="141.1" cy="206.9" r=".88"/>
<circle cx="121.7" cy="251" r=".88"/>
<circle cx="178.2" cy="242.2" r=".88"/>
<circle cx="114.7" cy="372.7" r=".88"/>
<circle cx="134.1" cy="328.6" r=".88"/>
</g>
<circle cx="469.2" cy="245.7" r=".71" fill="#800000"/>
<g fill="#c00">
<circle cx="432.2" cy="108.1" r=".88"/>
<circle cx="414.5" cy="122.2" r=".88"/>
<circle cx="428.6" cy="176.9" r=".88"/>
<circle cx="416.3" cy="192.8" r=".88"/>
<circle cx="539.8" cy="311" r=".88"/>
<circle cx="312.2" cy="95.8" r=".88"/>
<circle cx="312.2" cy="111.7" r=".88"/>
<circle cx="102.3" cy="275.7" r=".88"/>
</g>
<g font-size="13.1" fill="#00f">
<text x="441" y="127.5">433Mhz</text>
<text x="444.5" y="196.3">433Mhz</text>
</g>
<text font-size="4.6" fill="#800" x="458.6" y="385.1">EvilCrow_RF_V3</text>
<g font-size="4.2">
<text x="108.7" y="47.4">VCC</text>
<text x="85.4" y="73.6">GND</text>
<text x="48.3" y="86">GND</text>
<text x="207.1" y="87.7">GND</text>
<text x="348.4" y="87.7">VCC</text>
<text x="71.3" y="112">GND</text>
<text x="409.9" y="133.6">GND</text>
<text x="276.1" y="158.2">VCC</text>
<text x="98.1" y="264.4">VDD</text>
<text x="78.3" y="272.6">GND</text>
<text x="120.7" y="276">GND</text>
<text x="191.4" y="281.7">VCC</text>
<text x="191.2" y="310">GND</text>
<text x="90.7" y="339.7">VDD</text>
</g>
<g font-size="4.2" fill="#00f">
<text x="40.6" y="233.4">SDMCC</text>
<text x="37" y="240.4">CMD GPIO15</text>
<text x="37" y="245.7">CLK GPIO14</text>
<text x="37" y="251">D0 GPIO2</text>
<text x="37" y="256.3">D1 GPIO4</text>
<text x="37" y="261.6">D2 GPIO12</text>
<text x="37" y="266.9">D3 GPIO13</text>
<text x="181.7" y="316.3">(NC)</text>
</g>
<g font-size="4.2" fill="#800">
<text x="562.9" y="386.6">1.1</text>
<text x="474.4" y="403.9">2021-07-27</text>
</g>
<g font-size="3.9" fill="#800">
<text x="420.9" y="381.9">TITLE:</text>
<text x="549.5" y="386.6">REV:</text>
<text x="457.8" y="396.1">Company:</text>
<text x="549.1" y="396.7">Sheet: 1/1</text>
<text x="457.8" y="403.8">Date:</text>
<text x="506.8" y="403.8">Drawn By: longhun26</text>
</g>
<g font-size="3.2" fill="#800">
<text x="41.6" y="6.7">1</text>
<text x="110.8" y="6.7">2</text>
<text x="179.9" y="6.7">3</text>
<text x="249.1" y="6.7">4</text>
<text x="318.2" y="6.7">5</text>
<text x="387.3" y="6.7">6</text>
<text x="456.5" y="6.7">7</text>
<text x="525.6" y="6.7">8</text>
<text x="4.1" y="41.8">A</text>
<text x="576.3" y="41.8">A</text>
<text x="4.1" y="110.9">B</text>
<text x="576.3" y="110.9">B</text>
<text x="4.1" y="180.1">C</text>
<text x="576.3" y="180.1">C</text>
<text x="4.1" y="249.2">D</text>
<text x="576.3" y="249.2">D</text>
<text x="4.1" y="318.4">E</text>
<text x="576.3" y="318.4">E</text>
<text x="481.3" y="396.1">Beijing April Brother Technology Co., Ltd.</text>
<text x="41.6" y="408.5">1</text>
<text x="110.8" y="408.5">2</text>
<text x="179.9" y="408.5">3</text>
<text x="249.1" y="408.5">4</text>
<text x="318.2" y="408.5">5</text>
<text x="387.3" y="408.5">6</text>
<text x="456.5" y="408.5">7</text>
<text x="525.6" y="408.5">8</text>
</g>
<g font-size="3.2" fill="#000080">
<text x="62" y="49.3">SLDA31-2R400G-S2TF</text>
<text x="95.9" y="51.1">100nF</text>
<text x="81.1" y="56.3">L2</text>
<text x="96.7" y="54.6">C5</text>
<text x="57.9" y="63.7">2.7pF</text>
<text x="57.9" y="60.5">C2</text>
<text x="96.7" y="63.4">C4</text>
<text x="293" y="63.4">SW1</text>
<text x="98.6" y="70.4">10uF</text>
<text x="281.2" y="66.4">TS-1010-C-A</text>
<text x="77.3" y="77.5">L1</text>
<text x="133.7" y="72.2">U1</text>
<text x="141.1" y="72.2">ESP32-PICO-D4</text>
<text x="460" y="75.8">U2</text>
<text x="77.3" y="80.7">1.6nH</text>
<text x="460" y="78.8">CC1101-S</text>
<text x="288.4" y="88.1">TS-1010-C-A</text>
<text x="292.7" y="84.6">SW2</text>
<text x="336.6" y="89.4">10K</text>
<text x="336.6" y="86.2">R2</text>
<text x="66.7" y="93.4">C1</text>
<text x="66.3" y="98.7">4.7pF</text>
<text x="91.4" y="98.7">R1</text>
<text x="292.7" y="100.5">SW3</text>
<text x="528.1" y="98.7">RF1</text>
<text x="90.7" y="103.6">10K</text>
<text x="292.7" y="103.4">TS-1010-C-A</text>
<text x="336.6" y="105.3">10K</text>
<text x="336.6" y="102.1">R3</text>
<text x="513.2" y="105.7">SMA-KE-P901</text>
<text x="418.7" y="116.3">100nF</text>
<text x="437.1" y="116.3">C7</text>
<text x="74.7" y="123.4">100nF</text>
<text x="91.7" y="121.6">C3</text>
<text x="460" y="147.6">CC1101-S</text>
<text x="460" y="144.6">U3</text>
<text x="524.6" y="167.5">RF2</text>
<text x="288.9" y="172.3">300R</text>
<text x="288.9" y="169.1">R6</text>
<text x="302.8" y="169.2">LED1</text>
<text x="315.4" y="174.5">KT-0603R</text>
<text x="509.6" y="174.5">SMA-KE-P901</text>
<text x="421.2" y="185.1">C8</text>
<text x="429.3" y="188.6">100nF</text>
<text x="279.7" y="225.7">BL9110-330BPFB</text>
<text x="126.7" y="238">U7</text>
<text x="275.2" y="238">C38</text>
<text x="302.1" y="234.5">C37</text>
<text x="316.8" y="234.5">C36</text>
<text x="342.5" y="239.8">D2</text>
<text x="255.2" y="241.6">10uF_25V</text>
<text x="281.9" y="241.6">U6</text>
<text x="292.3" y="241.5">10uF_25V</text>
<text x="311.5" y="241.5">100nF</text>
<text x="342.5" y="242.9">CESD5V0AP</text>
<text x="144.5" y="250.4">E01-ML01SP2</text>
<text x="173.9" y="246.9">C6</text>
<text x="168.7" y="253.9">100nF</text>
<text x="158.4" y="281.5">CH340C</text>
<text x="158.4" y="278.3">U4</text>
<text x="94.4" y="286.3">10K</text>
<text x="95.3" y="282.7">R5</text>
<text x="104.1" y="286.3">R4</text>
<text x="118.7" y="287.4">C39</text>
<text x="103.3" y="289.8">10K</text>
<text x="189.2" y="290.9">C40</text>
<text x="197" y="290.9">10uF_25V</text>
<text x="408.8" y="291.6">Q2</text>
<text x="492.1" y="293.3">5K =200mA</text>
<text x="492.1" y="289.8">10K =100mA</text>
<text x="118.9" y="294.5">1uF</text>
<text x="408.8" y="294.7">AO3401</text>
<text x="492.1" y="296.9">2K =500mA</text>
<text x="490.4" y="305.7">U5</text>
<text x="492.1" y="300.4">1.0K =1000mA</text>
<text x="89.6" y="310.4">D1</text>
<text x="305.9" y="310.3">R9</text>
<text x="88" y="313.9">1N5819G-CA2-R</text>
<text x="119.2" y="317.9">C42</text>
<text x="125.5" y="317.9">22PF</text>
<text x="134.4" y="317.9">22PF</text>
<text x="137.2" y="314.3">C41</text>
<text x="305.9" y="313.5">4.7K</text>
<text x="461.5" y="317.4">LED2</text>
<text x="365.1" y="323.8">JP1</text>
<text x="412.7" y="321.2">R12</text>
<text x="468.8" y="323.3">R11</text>
<text x="529.2" y="323">R10</text>
<text x="541.2" y="320.9">C43</text>
<text x="34.7" y="329.8">USB-A-SMD-M-MICRO-SD</text>
<text x="96.2" y="328.6">10K</text>
<text x="97" y="325.1">R7</text>
<text x="316.4" y="328">Q1</text>
<text x="412.7" y="324.7">10K</text>
<text x="447.8" y="329.8">LED0603_O</text>
<text x="529.2" y="326.5">2K</text>
<text x="541.2" y="327.6">10uF</text>
<text x="51.2" y="333.3">J1</text>
<text x="316.4" y="331">MMDT3904-7-F</text>
<text x="472.7" y="332.1">1K</text>
<text x="492.3" y="333.8">HP4054S5-42</text>
<text x="132.2" y="341.7">Q3</text>
<text x="132.2" y="344.1">AO3401</text>
<text x="293.4" y="347.4">4.7K</text>
<text x="296" y="343.9">R8</text>
<text x="116.4" y="358.6">R13</text>
<text x="115.6" y="362.1">10K</text>
</g>
<g font-size="3.2" fill="#00f">
<text x="75.5" y="62.5" transform="rotate(-90 75.5 62.5)">1</text>
<text x="79" y="62.5" transform="rotate(-90 79 62.5)">2</text>
<text x="287.3" y="70.7">2</text>
<text x="303.4" y="70.7">1</text>
<text x="328.4" y="70.2">EN</text>
<text x="171.3" y="77.8">GND</text>
<text x="180.1" y="76">49</text>
<text x="287.3" y="74.3">4</text>
<text x="303.4" y="74.3">3</text>
<text x="121.3" y="79.6">1</text>
<text x="121.3" y="83.1">2</text>
<text x="124.8" y="81.3">VDDA</text>
<text x="163.7" y="81.3">CAP1_NC</text>
<text x="180.1" y="83.1">47</text>
<text x="180.1" y="79.6">48</text>
<text x="425.8" y="82.6">CS_A</text>
<text x="442.5" y="83.1">8</text>
<text x="121.3" y="86.6">3</text>
<text x="124.8" y="84.8">LNA_IN</text>
<text x="124.8" y="88.4">VDDA3P3</text>
<text x="163.7" y="84.8">CAP2_NC</text>
<text x="169.4" y="88.4">VDDA</text>
<text x="180.1" y="86.6">46</text>
<text x="425.8" y="86.1">DG00_A</text>
<text x="425.8" y="89.6">DG02_A</text>
<text x="442.5" y="86.6">7</text>
<text x="447" y="84.5">CSN</text>
<text x="447" y="88">GPIO0</text>
<text x="99.5" y="93.1">GPIO36</text>
<text x="121.3" y="90.1">4</text>
<text x="121.3" y="93.7">5</text>
<text x="124.8" y="91.9">VDDA3P3</text>
<text x="124.8" y="95.4">SENSOR_VP</text>
<text x="159.5" y="95.4">XTAL_N_NC</text>
<text x="160" y="91.9">XTAL_P_NC</text>
<text x="180.1" y="93.7">44</text>
<text x="180.1" y="90.1">45</text>
<text x="287.3" y="95.4">3</text>
<text x="287.3" y="91.9">1</text>
<text x="303.4" y="95.4">4</text>
<text x="303.4" y="91.9">2</text>
<text x="318.2" y="91.4">P_1</text>
<text x="425.8" y="93.1">MISO2</text>
<text x="442.5" y="90.1">6</text>
<text x="442.5" y="93.7">5</text>
<text x="447" y="91.5">GPIO2</text>
<text x="447" y="95.1">SO</text>
<text x="470" y="91.5">GND</text>
<text x="479.8" y="90.1">11</text>
<text x="502.4" y="92.3" transform="rotate(-90 502.4 92.3)">3</text>
<text x="509.4" y="92.3" transform="rotate(-90 509.4 92.3)">4</text>
<text x="99.5" y="96.7">GPIO37</text>
<text x="99.5" y="100.2">GPIO38</text>
<text x="121.3" y="97.2">6</text>
<text x="121.3" y="100.7">7</text>
<text x="124.8" y="99">SENSOR_CAPP</text>
<text x="169.4" y="99">VDDA</text>
<text x="180.1" y="100.7">42</text>
<text x="180.1" y="97.2">43</text>
<text x="192.1" y="100.2">IO21</text>
<text x="425.8" y="96.7">SCK2</text>
<text x="425.8" y="100.2">MOSI2</text>
<text x="442.5" y="97.2">4</text>
<text x="442.5" y="100.7">3</text>
<text x="447" y="98.6">SCLK</text>
<text x="470.8" y="98.6">ANT</text>
<text x="479.8" y="97.2">10</text>
<text x="498.9" y="97.2">5</text>
<text x="92.1" y="107.2">EN</text>
<text x="99.5" y="103.7">GPIO39</text>
<text x="121.3" y="104.2">8</text>
<text x="121.3" y="107.8">9</text>
<text x="124.8" y="102.5">SENSOR_CAPN</text>
<text x="124.8" y="106">SENSOR_VN</text>
<text x="167.7" y="106">U0TXD</text>
<text x="170.7" y="102.5">IO21</text>
<text x="180.1" y="107.8">40</text>
<text x="180.1" y="104.2">41</text>
<text x="194.2" y="103.7">RX</text>
<text x="194.4" y="107.3">TX</text>
<text x="287.3" y="107.8">1</text>
<text x="303.4" y="107.8">2</text>
<text x="316.4" y="107.2">P_2</text>
<text x="425.8" y="107.3">VCC</text>
<text x="442.5" y="104.2">2</text>
<text x="442.5" y="107.8">1</text>
<text x="447" y="102.1">SI</text>
<text x="447" y="105.7">GND</text>
<text x="470" y="105.7">GND</text>
<text x="479.8" y="104.2">9</text>
<text x="502.4" y="104.8" transform="rotate(-90 502.4 104.8)">2</text>
<text x="509.4" y="104.8" transform="rotate(-90 509.4 104.8)">1</text>
<text x="103" y="110.8">P_1</text>
<text x="119.3" y="111.3">10</text>
<text x="124.8" y="109.5">EN</text>
<text x="124.8" y="113.1">IO34</text>
<text x="167.4" y="109.5">U0RXD</text>
<text x="170.7" y="113.1">IO22</text>
<text x="180.1" y="111.3">39</text>
<text x="194.8" y="110.8">CS</text>
<text x="287.3" y="111.3">3</text>
<text x="303.4" y="111.3">4</text>
<text x="447" y="109.2">3.3V</text>
<text x="103" y="114.3">P_2</text>
<text x="103" y="117.8">logo_c</text>
<text x="119.3" y="114.8">11</text>
<text x="119.3" y="118.4">12</text>
<text x="124.8" y="116.6">IO35</text>
<text x="170.7" y="116.6">IO19</text>
<text x="180.1" y="118.4">37</text>
<text x="180.1" y="114.8">38</text>
<text x="208.3" y="114.3">MISO</text>
<text x="103" y="124.9">DG00_B</text>
<text x="103" y="121.4">CE</text>
<text x="119.3" y="121.9">13</text>
<text x="119.3" y="125.4">14</text>
<text x="124.8" y="120.1">IO32</text>
<text x="124.8" y="123.6">IO33</text>
<text x="157.1" y="120.1">VDD3P3_CPU</text>
<text x="170.7" y="123.6">IO23</text>
<text x="180.1" y="125.4">35</text>
<text x="180.1" y="121.9">36</text>
<text x="192.5" y="124.9">SCK</text>
<text x="208.3" y="121.4">MOSI</text>
<text x="103" y="131.9">CS_B</text>
<text x="103" y="128.4">DG02_B</text>
<text x="119.3" y="128.9">15</text>
<text x="124.8" y="127.2">IO25</text>
<text x="124.8" y="130.7">IO26</text>
<text x="170.7" y="127.2">IO18</text>
<text x="172.8" y="130.7">IO5</text>
<text x="180.1" y="128.9">34</text>
<text x="190.9" y="128.4">CS_A</text>
<text x="103" y="135.5">SCK2</text>
<text x="119.3" y="132.5">16</text>
<text x="119.3" y="136">17</text>
<text x="124.8" y="134.2">IO27</text>
<text x="124.8" y="137.8">IO14</text>
<text x="172" y="137.8">SD0</text>
<text x="172" y="134.2">SD1</text>
<text x="180.1" y="136">32</text>
<text x="180.1" y="132.5">33</text>
<text x="103" y="139">MISO2</text>
<text x="119.3" y="139.5">18</text>
<text x="119.3" y="143.1">19</text>
<text x="124.8" y="141.3">IO12</text>
<text x="172.4" y="141.3">CLK</text>
<text x="180.1" y="143.1">30</text>
<text x="180.1" y="139.5">31</text>
<text x="103" y="146">MOSI2</text>
<text x="103" y="149.6">CSN</text>
<text x="119.3" y="146.6">20</text>
<text x="124.8" y="144.8">VDD3P3_RTC</text>
<text x="124.8" y="148.3">IO13</text>
<text x="171.3" y="144.8">CMD</text>
<text x="172" y="148.3">SD3</text>
<text x="180.1" y="146.6">29</text>
<text x="195.1" y="149.6">U1RXD</text>
<text x="195.3" y="146.1">U1TXD</text>
<text x="103" y="153.1">DG00_A</text>
<text x="119.3" y="150.1">21</text>
<text x="119.3" y="153.6">22</text>
<text x="124.8" y="151.9">IO15</text>
<text x="124.8" y="155.4">IO2</text>
<text x="170.7" y="155.4">IO17</text>
<text x="172" y="151.9">SD2</text>
<text x="180.1" y="153.6">27</text>
<text x="180.1" y="150.1">28</text>
<text x="425.8" y="151.3">CS_B</text>
<text x="425.8" y="154.9">DG00_B</text>
<text x="442.5" y="151.9">8</text>
<text x="442.5" y="155.4">7</text>
<text x="447" y="153.3">CSN</text>
<text x="103" y="156.6">IO0</text>
<text x="103" y="160.2">DG02_A</text>
<text x="119.3" y="157.2">23</text>
<text x="119.3" y="160.7">24</text>
<text x="124.8" y="158.9">IO0</text>
<text x="161.1" y="158.9">VDD_SDIO</text>
<text x="180.1" y="160.7">25</text>
<text x="180.1" y="157.2">26</text>
<text x="425.8" y="158.4">DG02_B</text>
<text x="425.8" y="161.9">MISO2</text>
<text x="442.5" y="158.9">6</text>
<text x="447" y="156.8">GPIO0</text>
<text x="447" y="160.3">GPIO2</text>
<text x="470" y="160.3">GND</text>
<text x="479.8" y="158.9">11</text>
<text x="498.8" y="161" transform="rotate(-90 498.8 161)">3</text>
<text x="505.9" y="161" transform="rotate(-90 505.9 161)">4</text>
<text x="124.8" y="162.5">IO4</text>
<text x="170.7" y="162.5">IO16</text>
<text x="425.8" y="165.5">SCK2</text>
<text x="442.5" y="162.5">5</text>
<text x="442.5" y="166">4</text>
<text x="447" y="163.9">SO</text>
<text x="447" y="167.4">SCLK</text>
<text x="470.8" y="167.4">ANT</text>
<text x="479.8" y="166">10</text>
<text x="495.4" y="166">5</text>
<text x="425.8" y="169">MOSI2</text>
<text x="442.5" y="169.5">3</text>
<text x="442.5" y="173">2</text>
<text x="447" y="170.9">SI</text>
<text x="479.8" y="173">9</text>
<text x="498.8" y="173.6" transform="rotate(-90 498.8 173.6)">2</text>
<text x="505.9" y="173.6" transform="rotate(-90 505.9 173.6)">1</text>
<text x="334.6" y="174.3">logo_c</text>
<text x="425.8" y="176">VCC</text>
<text x="442.5" y="176.6">1</text>
<text x="447" y="174.4">GND</text>
<text x="447" y="178">3.3V</text>
<text x="470" y="174.4">GND</text>
<text x="140.8" y="212.2" transform="rotate(-90 140.8 212.2)">9</text>
<text x="142.2" y="216.7" transform="rotate(-90 142.2 216.7)">9</text>
<text x="162.5" y="220.7">7</text>
<text x="152.3" y="226">MISO</text>
<text x="154.9" y="222.4">IRQ</text>
<text x="162.5" y="227.7">5</text>
<text x="162.5" y="224.2">6</text>
<text x="171.5" y="227.2">MOSI2</text>
<text x="171.5" y="223.7">MISO2</text>
<text x="152.3" y="229.5">MOSI</text>
<text x="154.4" y="233">SCK</text>
<text x="162.5" y="231.2">4</text>
<text x="173.3" y="230.7">SCK2</text>
<text x="257.5" y="229.8">5V</text>
<text x="278.1" y="229.5">3</text>
<text x="283.3" y="230.9">VI</text>
<text x="294.1" y="230.9">VO</text>
<text x="302" y="229.5">2</text>
<text x="312.2" y="229.8">VCC</text>
<text x="154.2" y="236.5">CSN</text>
<text x="162.5" y="238.3">2</text>
<text x="162.5" y="234.8">3</text>
<text x="174.8" y="234.3">CSN</text>
<text x="176.9" y="237.8">CE</text>
<text x="292.1" y="235.8" transform="rotate(-90 292.1 235.8)">GND</text>
<text x="142.2" y="243.2" transform="rotate(-90 142.2 243.2)">10</text>
<text x="156.7" y="240.1">CE</text>
<text x="174.5" y="241.3">VCC</text>
<text x="290.7" y="241" transform="rotate(-90 290.7 241)">1</text>
<text x="140.8" y="249.7" transform="rotate(-90 140.8 249.7)">10</text>
<text x="50.7" y="280.3">DAT2</text>
<text x="61.7" y="278.9">1</text>
<text x="44.6" y="287.3">CD/DAT3</text>
<text x="52" y="283.8">GND</text>
<text x="61.7" y="282.4">2</text>
<text x="61.7" y="285.9">3</text>
<text x="76.6" y="285.4">CS</text>
<text x="146.2" y="285.9">1</text>
<text x="150.6" y="287.3">GND</text>
<text x="163.8" y="287.3">VCC</text>
<text x="171.1" y="285.9">16</text>
<text x="267.1" y="285.4">DTR</text>
<text x="51.9" y="290.9">CMD</text>
<text x="61.7" y="289.5">4</text>
<text x="61.7" y="293">5</text>
<text x="135.8" y="289.8">TX</text>
<text x="135.8" y="293.3">RX</text>
<text x="146.2" y="293">3</text>
<text x="146.2" y="289.5">2</text>
<text x="150.6" y="290.9">TXD</text>
<text x="162.1" y="290.9">R232</text>
<text x="171.1" y="289.5">15</text>
<text x="171.1" y="293">14</text>
<text x="182.3" y="292.5">RTS</text>
<text x="267.1" y="290.7">RTS</text>
<text x="52.2" y="297.9">VDD</text>
<text x="54.2" y="294.4">D+</text>
<text x="61.7" y="296.5">6</text>
<text x="69" y="299.5">SCK</text>
<text x="128.8" y="296.9">V3</text>
<text x="146.2" y="296.5">4</text>
<text x="150.6" y="297.9">V3</text>
<text x="150.6" y="294.4">RXD</text>
<text x="161.2" y="297.9">DTR#</text>
<text x="161.5" y="294.4">RTS#</text>
<text x="171.1" y="296.5">13</text>
<text x="181.7" y="296">DTR</text>
<text x="201.5" y="298">C0603</text>
<text x="34" y="300">CH1</text>
<text x="34" y="303.6">CH2</text>
<text x="43" y="301.4">CH1</text>
<text x="43" y="305">CH2</text>
<text x="53.1" y="301.4">CLK</text>
<text x="55.4" y="305">D-</text>
<text x="61.7" y="300">7</text>
<text x="61.7" y="303.6">8</text>
<text x="81.1" y="300.4">USB_D+</text>
<text x="81.1" y="303.9">USB_D-</text>
<text x="146.2" y="303.6">6</text>
<text x="146.2" y="300">5</text>
<text x="150.6" y="305">D-</text>
<text x="150.6" y="301.4">D+</text>
<text x="160.7" y="301.4">DCD#</text>
<text x="164.3" y="305">RI#</text>
<text x="171.1" y="300">12</text>
<text x="171.1" y="303.6">11</text>
<text x="48.1" y="308.5">SHORT</text>
<text x="61.7" y="307.1">9 SD_DET</text>
<text x="61.7" y="310.6">10</text>
<text x="108.7" y="307.4">5V</text>
<text x="146.2" y="310.6">8</text>
<text x="146.2" y="307.1">7</text>
<text x="150.6" y="308.5">NC.</text>
<text x="161" y="308.5">DSR#</text>
<text x="171.1" y="307.1">10</text>
<text x="172.9" y="310.6">9</text>
<text x="211.1" y="310.1">logo_c</text>
<text x="50.4" y="315.6">VBUS</text>
<text x="50.7" y="312">VSS2</text>
<text x="61.7" y="314.1">11 VBUS</text>
<text x="61.7" y="317.7">12</text>
<text x="150.6" y="312">NC.</text>
<text x="161.5" y="312">CTS#</text>
<text x="293.7" y="312.7" transform="rotate(-90 293.7 312.7)">IO0</text>
<text x="47.8" y="319.1">DAT[0]</text>
<text x="47.8" y="322.6">DAT[1]</text>
<text x="61.7" y="321.2">13</text>
<text x="311.3" y="351.5" transform="rotate(-90 311.3 351.5)">EN</text>
</g>
<g font-size="3.2">
<text x="153.7" y="218.9">GND</text>
<text x="162.5" y="217.1">8</text>
<text x="487" y="310.3">4</text>
<text x="515.1" y="310.3">3</text>
<text x="371.3" y="316.1">2</text>
<text x="493.2" y="312.6">VDD VBAT</text>
<text x="502.1" y="317.9">PROG</text>
<text x="515.1" y="315.6">5</text>
<text x="371.3" y="319.6">1</text>
<text x="487" y="320.9">1</text>
<text x="493.2" y="323.1">STAT</text>
<text x="515.1" y="322.6">2</text>
<text x="504.7" y="324.9">VSS</text>
</g>
<g font-size="3.2" fill="#800000">
<text x="468.6" y="227.5" transform="rotate(-90 468.6 227.5)">VBAT</text>
<text x="473.1" y="245.1">GPIO36</text>
<text x="436.8" y="255.7">GND</text>
<text x="73.2" y="289.2">MOSI</text>
<text x="69" y="296.2">VDD</text>
<text x="389.8" y="298">VBAT</text>
<text x="421.6" y="298">5V</text>
<text x="463.9" y="310.3">VBUS</text>
<text x="539.1" y="307.4" transform="rotate(-90 539.1 307.4)">VBAT</text>
<text x="69.7" y="317.4">MISO</text>
<text x="410.4" y="312.7" transform="rotate(-90 410.4 312.7)">VBUS</text>
<text x="407.6" y="343.5">GND</text>
<text x="115.4" y="348.9">VCC</text>
<text x="148.9" y="348.9">VDD</text>
<text x="99.5" y="371.8">SD_DET</text>
</g>
<g font-size="3.2" fill="#f00">
<text x="154.4" y="243.6">VCC</text>
<text x="162.5" y="241.8">1</text>
</g>
<g font-size="2.1" fill="#000080">
<text x="470.6" y="233.7">R15</text>
<text x="470.6" y="236.2">220K</text>
<text x="454.7" y="244.3">R14</text>
<text x="454.7" y="249.6">100K</text>
<text x="185.1" y="308.9">0R</text>
<text x="185.1" y="306.3">R16</text>
</g>
<g font-size="1.4" fill="#238d23">
<text x="407.6" y="298.3" transform="rotate(-90 407.6 298.3)">S</text>
<text x="415" y="298.3" transform="rotate(-90 415 298.3)">D</text>
<text x="411.8" y="302.5" transform="rotate(-90 411.8 302.5)">G</text>
</g>
</svg>
